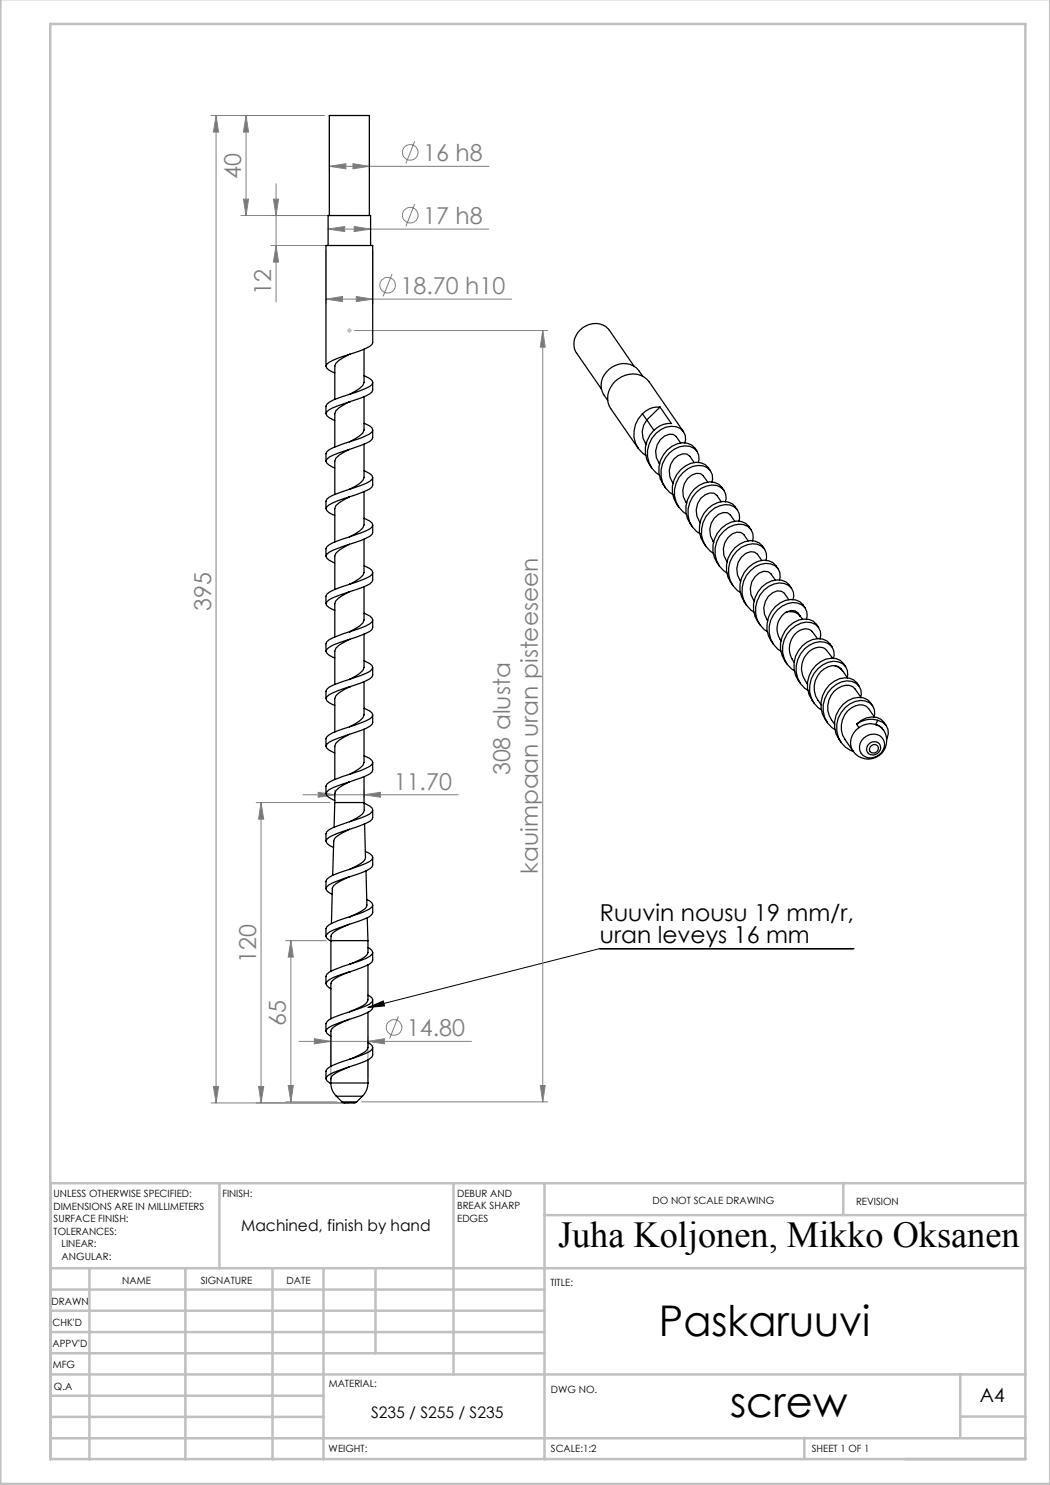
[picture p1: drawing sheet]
<svg xmlns="http://www.w3.org/2000/svg" width="210mm" height="297mm" viewBox="0 0 210 297" stroke-linecap="round" stroke-linejoin="round" font-family="sans-serif">
<g fill="none" stroke="#808080" stroke-width=".2">
<path d="M42.2 23.1h22.7M43.2 23.1v197.5M43.2 23.1l.5 3.3h-1zM48.7 39.8h1l-.5 3.3zM49.2 23.1v20M49.2 23.1l.5 3.3h-1zM54.7 39.8h1l-.5 3.3zM55.2 36.8v23.6M65.9 33.3l3.3-.6v1.1zM65.9 24.1v10.2M65.9 33.3h31.9M70.6 32.7l3.3 .6-3.3 .5z"/>
<path d="M73.9 24.1v10.2M82.9 28.3l-1.7 4.4M48.2 43.1h24.9M54.2 49.1h18.9M55.2 49.1l.5 3.3h-1zM65.2 59.8l3.3-.5v1zM65.2 50.1v10.7M65.2 59.8h37.1M65.6 45.8l3.3-.5v1zM65.6 45.8h32.2M70.8 45.3l3.3 .5-3.3 .5zM71.3 59.3l3.2 .5-3.2 .5z"/>
<path d="M74.5 50.1v10.7M78.4 54.8l-1.8 4.5M82.9 40.8l-1.7 4.5M70.9 66.1h38.6M108.5 66.1v154.3M108.5 66.1l.5 3.3h-.9zM60.6 159h31.1M63.6 158.5l3.4 .5-3.4 .5zM67 158v1.5M72.8 159l3.3-.5v1zM72.8 158v1.5M51.2 160.5h14.8"/>
<path d="M52.2 160.5v60.1M52.2 160.5l.5 3.3h-1zM57.1 188.1h8.1M58.2 188.1v32.3M58.2 188.1l.5 3.3h-1.1zM42.7 217.3h1l-.5 3.3zM51.7 217.3h1l-.5 3.3zM57.6 217.1h1.1l-.5 3.3zM59.8 208.3h34.5M62.9 207.7l3.3 .6-3.3 .5zM66.2 207.3v8.3M73.6 208.3l3.3-.6v1.1z"/>
<path d="M73.6 207.3v8.3M79.7 203.3l-1.8 4.4M108.1 217.1h.9l-.5 3.3zM42.2 220.6h27.6M57.1 220.4h10.3M72.4 220.4h37.1"/>
<circle cx="82.1" cy="30.5" r="1.55"/>
<circle cx="77.5" cy="57" r="1.55"/>
<circle cx="82.1" cy="43" r="1.55"/>
<circle cx="78.8" cy="205.5" r="1.55"/>
</g>
<path d="M170.7 189.7h-50.8l-46.3 11.8M73.6 201.5l3.1-1.3 .2 1z" fill="none" stroke="#000" stroke-width=".2"/>
<path d="M69.4 66.1h1M69.5 65.8l.7 .7M69.9 65.6v1M70.2 65.8l-.7 .7" fill="none" stroke="#c0c0c0" stroke-width=".2"/>
<g fill="none" stroke="#c0c0c0" stroke-width=".5">
<path d="M.1 -.1v296.9h209.9v-296.9M10.1 4.8h195v287h-195zM43.9 236.6v17M90.7 236.6v38.3M108.9 236.6v55.3M168.7 236.6v6.3M205.1 236.6h-195v55.3M10.1 253.6h195M10.1 257.9h98.8M17.9 253.6v38.3M37.1 253.6v38.3M54.5 253.6v38.3"/>
<path d="M64.7 253.6v38.3M75.1 253.6v17M108.9 243h96.2M10.1 270.6h98.8M10.1 266.4h98.8M10.1 262.1h98.8M10.1 279.1h54.6M10.1 274.9h195M192.1 274.8v12.7M10.1 287.7h195M10.1 283.4h54.6M160.9 287.5v4.3"/>
<path d="M192.1 283.3h13"/>
</g>
<path d="M73.6 201.5l3.1-1.3 .2 1z" fill="#000"/>
<g fill="#808080">
<path d="M108.5 66.1l.5 3.3h-.9zM108.1 217.1h.9l-.5 3.3z"/>
<path d="M70.6 32.7l3.3 .6-3.3 .5zM65.9 33.3l3.3-.6v1.1zM71.3 59.3l3.2 .5-3.2 .5zM65.2 59.8l3.3-.5v1zM70.8 45.3l3.3 .5-3.3 .5zM65.6 45.8l3.3-.5v1z"/>
<path d="M62.9 207.7l3.3 .6-3.3 .5zM73.6 208.3l3.3-.6v1.1z"/>
<path d="M63.6 158.5l3.4 .5-3.4 .5zM72.8 159l3.3-.5v1z"/>
<path d="M42.7 217.3h1l-.5 3.3zM43.2 23.1l.5 3.3h-1zM55.2 49.1l.5 3.3h-1zM54.7 39.8h1l-.5 3.3z"/>
<path d="M49.2 23.1l.5 3.3h-1zM48.7 39.8h1l-.5 3.3zM58.2 188.1l.5 3.3h-1.1zM57.6 217.1h1.1l-.5 3.3z"/>
<path d="M51.7 217.3h1l-.5 3.3zM52.2 160.5l.5 3.3h-1z"/>
</g>
<g fill="none" stroke="#000" stroke-width=".25">
<path d="M65.6 49.1v-6h8.5v6M65.9 43.1v-20h8v20M65.2 73.2v-24.1h9.3v19.4l-.1 .4a16.8 16.8 0 0 1-5.7 2.4 9.1 9.1 0 0 0-3.3 1.5l-.2 .4a2.45 2.45 0 0 0 1.8 1.4M69.9 70.9h.1M69.9 70.9l-2.1 1.2-.6 .6-.2 .5v6.7M72.8 79.3v6.7l-.2 .6-.7 .6-2 1.2M72.8 69.8v6.7a4.8 4.8 0 0 1-2.9 2.4M72.8 75.1a2.52 2.52 0 0 1 1.7 1.4l-.1 .4a19 19 0 0 1-5.7 2.4 7.7 7.7 0 0 0-3.3 1.6l-.2 .3v1.6M74.5 76.5v1.5a3.1 3.1 0 0 1-2.3 1.6l-3.5 1.2a8.4 8.4 0 0 0-3.3 1.5l-.2 .5a2.71 2.71 0 0 0 1.8 1.3M126.9 73.3l-5-7.2a4 4 0 0 0-6.7 1.1 3.4 3.4 0 0 0 .1 3.4l5 7.2M128.6 75.2a4.3 4.3 0 0 0-3.8-2.5 4.3 4.3 0 0 0-3.9 2.3 4 4 0 0 0 .6 5.1M69.7 99.4h.2l-2.1 1.2-.6 .5-.2 .6v6.7"/>
<path d="M69.9 80.4h.1M69.9 80.4l-2.1 1.2-.6 .6-.2 .6v6.6M69.9 89.9l-2.1 1.1-.6 .6-.2 .6v6.7M72.8 98.4v6.6a4.8 4.8 0 0 1-2.9 2.4M72.8 88.8v6.7a4.6 4.6 0 0 1-2.9 2.4M72.8 94.2a2.52 2.52 0 0 1 1.7 1.3 3.1 3.1 0 0 1-2.3 1.6l-3.5 1.2a8.4 8.4 0 0 0-3.3 1.5l-.2 .5v1.4M72.8 84.7a2.3 2.3 0 0 1 1.7 1.3l-.1 .4a16.8 16.8 0 0 1-5.7 2.4 9.1 9.1 0 0 0-3.3 1.5l-.2 .4v1.5M74.5 95.5v1.5l-.1 .4a19 19 0 0 1-5.7 2.4 9.1 9.1 0 0 0-3.3 1.5l-.2 .4a2.45 2.45 0 0 0 1.8 1.4M74.5 86v1.5l-.1 .4a8.3 8.3 0 0 1-3.3 1.6l-2.4 .8a7.7 7.7 0 0 0-3.3 1.6l-.2 .3a2.71 2.71 0 0 0 1.8 1.4M128.5 82.8a5.2 5.2 0 0 0 .7 8.3M128.5 82.8l.9 1.2M129.4 84a4 4 0 0 0-.2 4.9"/>
<path d="M129.4 84l1.4 2M130.7 86.1a5.5 5.5 0 0 0-.3 7.5M132 81.4a4.2 4.2 0 0 0-3.5 1.4M132 81.4l2.3 3.3a4.5 4.5 0 0 0-3.6 1.4M132 81.4l-2.6 2.6M136.1 88.6l-.8-1.3a2.14 2.14 0 0 0-3.2 .6 3.8 3.8 0 0 0-.2 4.9M136.7 86.4l-6.8-10a4.3 4.3 0 0 0-6.3-.6 4.4 4.4 0 0 0-1.5 5.9l5.6 8M136.9 88.6a2.47 2.47 0 0 0-2.7-3.3 5.4 5.4 0 0 0-4.5 4 5.4 5.4 0 0 0 2.2 5.7M138.9 92.5l-1-1.3a2.14 2.14 0 0 0-3.1 .6 4 4 0 0 0-.2 4.9M139 89.6a3.2 3.2 0 0 0-4.6-.4 5.5 5.5 0 0 0-1.3 8.3M139 89.6l.4 .7M139.7 92.5a2.47 2.47 0 0 0-2.8-3.3 5.3 5.3 0 0 0-4.5 4 5.3 5.3 0 0 0 2.2 5.7"/>
<path d="M141.6 96.4l-.9-1.3a2.14 2.14 0 0 0-3.2 .6 4 4 0 0 0-.2 4.9M142.1 94.2a2.98 2.98 0 0 0-4-1.5 5.6 5.6 0 0 0-2.4 8.8M142.4 96.4a2.52 2.52 0 0 0-2.8-3.3 5.4 5.4 0 0 0-4.5 4 5.4 5.4 0 0 0 2.2 5.7M144.8 98.1a3 3 0 0 0-3.9-1.5 5.6 5.6 0 0 0-2.4 8.8M69.9 108.9l-2.1 1.2-.6 .6-.2 .5v6.7M69.9 116.9h.1M69.9 118.4l-2.1 1.2-.6 .6-.2 .6v6.6M72.8 117.3v6.7l-.2 .6-.7 .6-2 1.2M72.8 107.8v6.7a4.9 4.9 0 0 1-2.9 2.4M72.8 113.2a2.3 2.3 0 0 1 1.7 1.3l-.1 .4a19 19 0 0 1-5.7 2.4 9.1 9.1 0 0 0-3.3 1.5l-.2 .4v1.6M72.8 103.6a2.52 2.52 0 0 1 1.7 1.4l-.1 .4a19 19 0 0 1-5.7 2.4 7.7 7.7 0 0 0-3.3 1.6l-.2 .3v1.5M74.5 114.5v1.5l-.1 .4a8.3 8.3 0 0 1-3.3 1.6l-2.4 .8a7.7 7.7 0 0 0-3.3 1.6l-.2 .4a2.71 2.71 0 0 0 1.8 1.3"/>
<path d="M74.5 105v1.5l-.1 .4a16.8 16.8 0 0 1-5.7 2.4 9.1 9.1 0 0 0-3.3 1.5l-.2 .4a2.61 2.61 0 0 0 1.8 1.4M139.9 104.4l.1 .2M142.6 108.3l.1 .2M144.3 100.4l-.9-1.3-.6-.5a3.4 3.4 0 0 0-3.4 4.7l.5 1M145.1 100.4a2.5 2.5 0 0 0-2.8-3.4 5.4 5.4 0 0 0-4.4 3.7 5.4 5.4 0 0 0 1.4 5.6l.7 .4M146.1 103a2.12 2.12 0 0 0-3.2 .6 3.8 3.8 0 0 0-.3 4.7M146.1 103l.9 1.3M147.5 102a2.96 2.96 0 0 0-3.9-1.5 5.5 5.5 0 0 0-2.4 8.8M147.8 104.3a2.51 2.51 0 0 0-2.8-3.4 5.4 5.4 0 0 0-4.5 4.1 5.4 5.4 0 0 0 2.2 5.7M148 116.1l.1 .2M149.6 108.2l-.8-1.3a2.12 2.12 0 0 0-3.2 .6 3.9 3.9 0 0 0-.1 4.9M150.2 105.9a3 3 0 0 0-3.9-1.5 5.6 5.6 0 0 0-2.4 8.8"/>
<path d="M150.5 108.2a2.54 2.54 0 0 0-2.8-3.4 5.4 5.4 0 0 0-4.5 4.1 5.4 5.4 0 0 0 2.2 5.7M152.4 112.1l-1-1.3a2.12 2.12 0 0 0-3.1 .6 3.8 3.8 0 0 0-.3 4.7M152.5 109.2a3.2 3.2 0 0 0-4.6-.4 5.5 5.5 0 0 0-1.3 8.3M152.5 109.2l.4 .7M153.2 112.1a2.5 2.5 0 0 0-2.7-3.3 5.3 5.3 0 0 0-4.6 4 5.3 5.3 0 0 0 2.2 5.7M155.1 116l-.9-1.3a2.12 2.12 0 0 0-3.2 .7 3.9 3.9 0 0 0-.3 4.6M155.6 113.8a2.98 2.98 0 0 0-3.9-1.5 5.6 5.6 0 0 0-2.4 8.7M155.9 116a2.51 2.51 0 0 0-2.8-3.3 5.4 5.4 0 0 0-4.5 4 5.4 5.4 0 0 0 2.2 5.7M157.8 119.9l-.9-1.3a2.16 2.16 0 0 0-3.2 .7 3.9 3.9 0 0 0-.2 4.8M158.3 117.7a3 3 0 0 0-3.9-1.5 5.6 5.6 0 0 0-2.4 8.8M158.6 119.9a2.5 2.5 0 0 0-2.7-3.3 5.4 5.4 0 0 0-4.5 3.7 5.4 5.4 0 0 0 1.5 5.6l.6 .4M69.9 137.4h.1"/>
<path d="M69.9 127.9h.1M69.9 126.4h.1M69.9 135.9h.1M69.9 127.9l-2.1 1.1-.6 .6-.2 .6v6.7M69.9 137.4l-2.1 1.2-.6 .6-.2 .5v6.7M72.8 136.3v6.7a4.8 4.8 0 0 1-2.9 2.4M72.8 126.8v6.7a4.8 4.8 0 0 1-2.9 2.4M72.8 132.1a2.52 2.52 0 0 1 1.7 1.4l-.1 .4a8.3 8.3 0 0 1-3.3 1.6l-2.4 .8a7.7 7.7 0 0 0-3.3 1.6l-.2 .4v1.4M72.8 122.7a2.3 2.3 0 0 1 1.7 1.3 3.1 3.1 0 0 1-2.3 1.6l-3.5 1.1a9.1 9.1 0 0 0-3.3 1.6l-.2 .5v1.4M74.5 133.5v1.5l-.1 .4a16.8 16.8 0 0 1-5.7 2.4 9.1 9.1 0 0 0-3.3 1.5l-.2 .4a2.45 2.45 0 0 0 1.8 1.4M74.5 124v1.5l-.1 .4a19 19 0 0 1-5.7 2.4 7.7 7.7 0 0 0-3.3 1.6l-.2 .3a2.45 2.45 0 0 0 1.8 1.4M150.7 120l.1 .2"/>
<path d="M157.3 122.4l.9-.3 .8 .1 .6 .4M157.3 122.4a4 4 0 0 0-1.1 5.8M157.3 122.4a2.75 2.75 0 0 1 3.2 1.5M159.6 122.6l.5 .7M160.9 135.9l.6 1M161 121.6a3 3 0 0 0-3.9-1.5 5.5 5.5 0 0 0-2.4 8.8M161.3 123.9a2.51 2.51 0 0 0-2.8-3.4 5.3 5.3 0 0 0-4.5 4.1 5.3 5.3 0 0 0 2.2 5.6M162.3 140l.5 .6M162.4 126.3a2.23 2.23 0 0 0-3.3 .4 4.3 4.3 0 0 0-.3 5.8M162.4 126.3l1.1 1.4M163.7 125.5a2.98 2.98 0 0 0-3.9-1.5 5.6 5.6 0 0 0-2.4 8.8M164 127.8a2.54 2.54 0 0 0-2.7-3.4 5.4 5.4 0 0 0-4.6 4.1 5.4 5.4 0 0 0 2.2 5.7"/>
<path d="M166.4 129.4a3 3 0 0 0-3.9-1.5 5.5 5.5 0 0 0-2.4 8.8M166.6 131.7l-1.3-1.6a2.29 2.29 0 0 0-3.2 0 4.4 4.4 0 0 0-1.2 5.8M166.7 131.7a2.5 2.5 0 0 0-2.7-3.4 5.4 5.4 0 0 0-4.5 3.8 5.4 5.4 0 0 0 1.5 5.6l.6 .4M167 133.2l.7 .2 .8 .8M167 133.2a4.3 4.3 0 0 0-3.9 6l1.1 1.8M167 133.2a4 4 0 0 1 2.5 2.4M168.7 132.7a3.2 3.2 0 0 0-4.6-.4 5.5 5.5 0 0 0-1.7 7.7M168.7 132.7l.4 .6M169.4 135.5a2.51 2.51 0 0 0-2.7-3.2 5.4 5.4 0 0 0-4.6 4 5.4 5.4 0 0 0 2.2 5.7M171.8 137.3a3 3 0 0 0-3.9-1.6 5.6 5.6 0 0 0-2.4 8.8M172.1 139.4a2.5 2.5 0 0 0-2.7-3.2 5.4 5.4 0 0 0-4.5 3.7 5.4 5.4 0 0 0 1.5 5.6l.6 .4M172.2 139.5a4.3 4.3 0 0 0-2.3-2.4 4.4 4.4 0 0 0-3.6 6.9l.6 .9"/>
<path d="M69.7 156.4h.2l-2.1 1.1-.6 .6-.2 .6v1.8M69.9 146.9l-2.1 1.2-.6 .6-.2 .6v6.6M72.8 155.3v5.2M72.8 145.8v6.7l-.2 .6-.7 .6-2 1.2M72.8 151.2a2.3 2.3 0 0 1 1.7 1.3l-.1 .4a16.8 16.8 0 0 1-5.7 2.4 9.1 9.1 0 0 0-3.3 1.5l-.2 .4v1.5M72.8 141.6a2.52 2.52 0 0 1 1.7 1.4l-.1 .4a19 19 0 0 1-5.7 2.4 7.7 7.7 0 0 0-3.3 1.6l-.2 .3v1.6M74.5 152.5v1.5l-.1 .4a19 19 0 0 1-5.7 2.4 7.7 7.7 0 0 0-3.3 1.6l-.2 .3a2.71 2.71 0 0 0 1.8 1.4M74.5 143v1.5a3.1 3.1 0 0 1-2.3 1.6l-3.5 1.2a8.4 8.4 0 0 0-3.3 1.5l-.2 .5a2.71 2.71 0 0 0 1.8 1.3M167.8 147.8l.4 .6M171.3 144.8a3.7 3.7 0 0 1 5.5-.4l.4 .7M171.3 144.8l.5 .7M171.8 145.5a3.5 3.5 0 0 0-1.2 4.7"/>
<path d="M172.7 147.6a2.37 2.37 0 0 1 2.6-.7 2.37 2.37 0 0 1 1.6 2 2.79 2.79 0 0 1-4.3 2.2 2.31 2.31 0 0 1 .1-3.5zM173.6 148.9a1.32 1.32 0 0 1 1.7-.5 1.32 1.32 0 0 1 .7 1.6 1.35 1.35 0 0 1-1.6 1 1.35 1.35 0 0 1-1-1.7zM174.1 149.4a.88 .88 0 0 1 1.1-.4 .88 .88 0 0 1 .5 1.1 .88 .88 0 0 1-1.1 .5 .74 .74 0 0 1-.7-.4 .74 .74 0 0 1 .2-.8zM174.1 140.6a3.2 3.2 0 0 0-4.6-.4 5.5 5.5 0 0 0-1.7 7.6M174.1 140.5l.5 .7M174.8 143.3a2.5 2.5 0 0 0-2.7-3.2 5.4 5.4 0 0 0-4.7 4.3 5.4 5.4 0 0 0 2.7 5.7l.6 .2M174.9 143.4a4.4 4.4 0 0 0-2.3-2.4 4.4 4.4 0 0 0-3.6 6.9l1.6 2.3M175.2 144.9a3.8 3.8 0 0 0-3.4 .6M175.2 144.9a2.25 2.25 0 0 1 1.5 1.1M175.2 144.9l.6 .3 .9 .8M175.5 144.1a2.5 2.5 0 0 1 1.8 3.8M175.5 144.1l-.3 .8"/>
<path d="M175.5 144.1a4.8 4.8 0 0 0-4.2 .7M176.7 146a3.7 3.7 0 0 1-.9 5.2 3.7 3.7 0 0 1-5.2-1M67 160.5h5.8M67 160.5l-.2 4.9M69.9 165.9a7.2 7.2 0 0 0-3.1 2.1l-.3 7.1M69.9 175.4a6.4 6.4 0 0 0-3.4 2.1l-.2 7.2M72.8 160.7a2.52 2.52 0 0 1 1.7 1.3l-.1 .4a8.3 8.3 0 0 1-3.3 1.6l-2.4 .8a8.4 8.4 0 0 0-3.3 1.5l-.2 .5v1.4M72.8 160.5v1.7a6 6 0 0 1-2.9 2.2M72.9 164.8l.2 6.8a2.87 2.87 0 0 1-1.9 1.6l-1.3 .7M73.1 170.2a2.3 2.3 0 0 1 1.4 1.3l-.1 .4a19 19 0 0 1-5.7 2.4 7.7 7.7 0 0 0-3.3 1.6l-.2 .3v1.6M73.2 174.2l.2 6.8a1.83 1.83 0 0 1-1.5 1.4l-2 1M73.3 179.9l1.1 .7 .1 .4-.1 .4a16.8 16.8 0 0 1-5.7 2.4 9.1 9.1 0 0 0-3.3 1.5l-.2 .4v1.6"/>
<path d="M74.5 171.5v1.5a3.1 3.1 0 0 1-2.3 1.6l-3.5 1.2a9.1 9.1 0 0 0-3.3 1.5l-.2 .5 .2 .3 1 .8M74.5 162v1.5l-.1 .4a19 19 0 0 1-5.7 2.4 9.1 9.1 0 0 0-3.3 1.5l-.2 .4a2.21 2.21 0 0 0 1.5 1.3M66.2 188.1h7.4M66.2 188.1v6.2M69.9 194.4h.1M69.9 183.4h.1M69.9 184.9l-1.1 .4a4.5 4.5 0 0 0-2.6 1.8v1M69.9 194.4l-1 .4a6.2 6.2 0 0 0-2.6 1.6l-.1 .3v7.1M69.9 192.9h.1M73.4 183.5l.2 4.6M73.6 199l.8 .6 .1 .4-.1 .4a8.3 8.3 0 0 1-3.3 1.6l-2.4 .8a7.7 7.7 0 0 0-3.3 1.6l-.2 .3v1.5M73.6 189.5l.8 .6 .1 .4a3.1 3.1 0 0 1-2.3 1.6l-3.5 1.1a9.1 9.1 0 0 0-3.3 1.6l-.2 .5v1.4"/>
<path d="M73.6 188.1v2.4a2.7 2.7 0 0 1-1.9 1.6l-1.8 .8M73.6 193v7a2.51 2.51 0 0 1-1.9 1.6l-1.7 .7M74.5 200v1.5l-.1 .4a16.8 16.8 0 0 1-5.7 2.4 9.1 9.1 0 0 0-3.3 1.5l-.2 .4 .2 .5 .8 .5M74.5 190.5v1.5l-.1 .4a19 19 0 0 1-5.7 2.4 7.7 7.7 0 0 0-3.3 1.6l-.2 .3 .2 .4 .8 .6M74.5 181v1.5l-.1 .4a8.3 8.3 0 0 1-3.3 1.6l-2.4 .8a7.7 7.7 0 0 0-3.3 1.6l-.2 .4 .2 .3 .8 .6M66.2 216.6a3.7 3.7 0 0 0 1.1 2.6M66.2 216.6h7.4M67.3 219.2h5.2M67.3 219.2l1.1 1.2M69.9 213.4l-1 .4a6.8 6.8 0 0 0-2.6 1.5l-.1 1.3M69.9 203.9l-1 .4a7.4 7.4 0 0 0-2.6 1.5l-.1 .4v7.1M70 202.3l-.1 .1"/>
<path d="M72.5 219.2l-1.2 1.2M73.6 216.6a3.7 3.7 0 0 1-1.1 2.6M73.6 208.5l.8 .6 .1 .4-.1 .4a19 19 0 0 1-5.7 2.4 9.1 9.1 0 0 0-3.3 1.6l-.2 .3v1.6M73.6 202.5v7a2.58 2.58 0 0 1-1.9 1.6l-1.8 .8M73.6 212v4.6M74.5 209.5v1.5a3.1 3.1 0 0 1-2.3 1.6l-3.5 1.2a8.4 8.4 0 0 0-3.3 1.5l-.2 .5 .2 .4 .6 .4h.2M68.4 220.4h.1a4.7 4.7 0 0 0 2.4 .2l.4-.2M68.4 220.4h2.9"/>
</g>
<g font-size="8.5">
<text x="131.8" y="267.2">Paskaruuvi</text>
<text x="146" y="283.5">screw</text>
</g>
<text font-size="7.3" x="111.6" y="249.3">Juha Koljonen, Mikko Oksanen</text>
<g font-size="4.7" fill="#808080">
<text x="48.2" y="35.8" transform="rotate(-90 48.2 35.8)">40</text>
<text x="84.6" y="32.2">16 h8</text>
<text x="84.6" y="44.7">17 h8</text>
<text x="54.2" y="59.1" transform="rotate(-90 54.2 59.1)">12</text>
<text x="80.1" y="58.7">18.70 h10</text>
<text x="42.2" y="122.2" transform="rotate(-90 42.2 122.2)">395</text>
<text x="102" y="155.1" transform="rotate(-90 102 155.1)">308 alusta</text>
<text x="78.7" y="157.9">11.70</text>
<text x="107.6" y="174.8" transform="rotate(-90 107.6 174.8)">kauimpaan uran pisteeseen</text>
<text x="51.2" y="192.5" transform="rotate(-90 51.2 192.5)">120</text>
<text x="57.2" y="205.2" transform="rotate(-90 57.2 205.2)">65</text>
<text x="81.4" y="207.2">14.80</text>
</g>
<g font-size="4.7">
<text x="120" y="184.1">Ruuvin nousu 19 mm/r,</text>
<text x="120" y="188.7">uran leveys 16 mm</text>
</g>
<text font-size="3.9" x="196" y="280.4">A4</text>
<g font-size="3.2">
<text x="48.2" y="246.3">Machined, finish by hand</text>
<text x="74.2" y="283.6">S235 / S255 / S235</text>
</g>
<g font-size="2">
<text x="10.7" y="239.5">UNLESS OTHERWISE SPECIFIED:</text>
<text x="44.5" y="239.5">FINISH:</text>
<text x="91.4" y="239.4">DEBUR AND</text>
<text x="10.7" y="242">DIMENSIONS ARE IN MILLIMETERS</text>
<text x="10.7" y="244.5">SURFACE FINISH:</text>
<text x="91.4" y="241.9">BREAK SHARP</text>
<text x="91.4" y="244.4">EDGES</text>
<text x="130.5" y="240.8">DO NOT SCALE DRAWING</text>
<text x="171.2" y="241">REVISION</text>
<text x="10.7" y="247">TOLERANCES:</text>
<text x="12.3" y="249.5">LINEAR:</text>
<text x="12.3" y="252">ANGULAR:</text>
<text x="24.4" y="256.9">NAME</text>
<text x="40.1" y="256.8">SIGNATURE</text>
<text x="57.3" y="256.8">DATE</text>
<text x="110.1" y="257.1">TITLE:</text>
<text x="10.3" y="260.9">DRAWN</text>
<text x="10.5" y="269.3">APPV'D</text>
<text x="10.5" y="265.2">CHK'D</text>
<text x="10.6" y="273.6">MFG</text>
<text x="10.8" y="278">Q.A</text>
<text x="65.8" y="277.4">MATERIAL:</text>
<text x="110.2" y="278.5">DWG NO.</text>
<text x="65.7" y="290.4">WEIGHT:</text>
<text x="110.2" y="290.5">SCALE:1:2</text>
<text x="162.4" y="290.4">SHEET 1 OF 1</text>
</g>
</svg>
